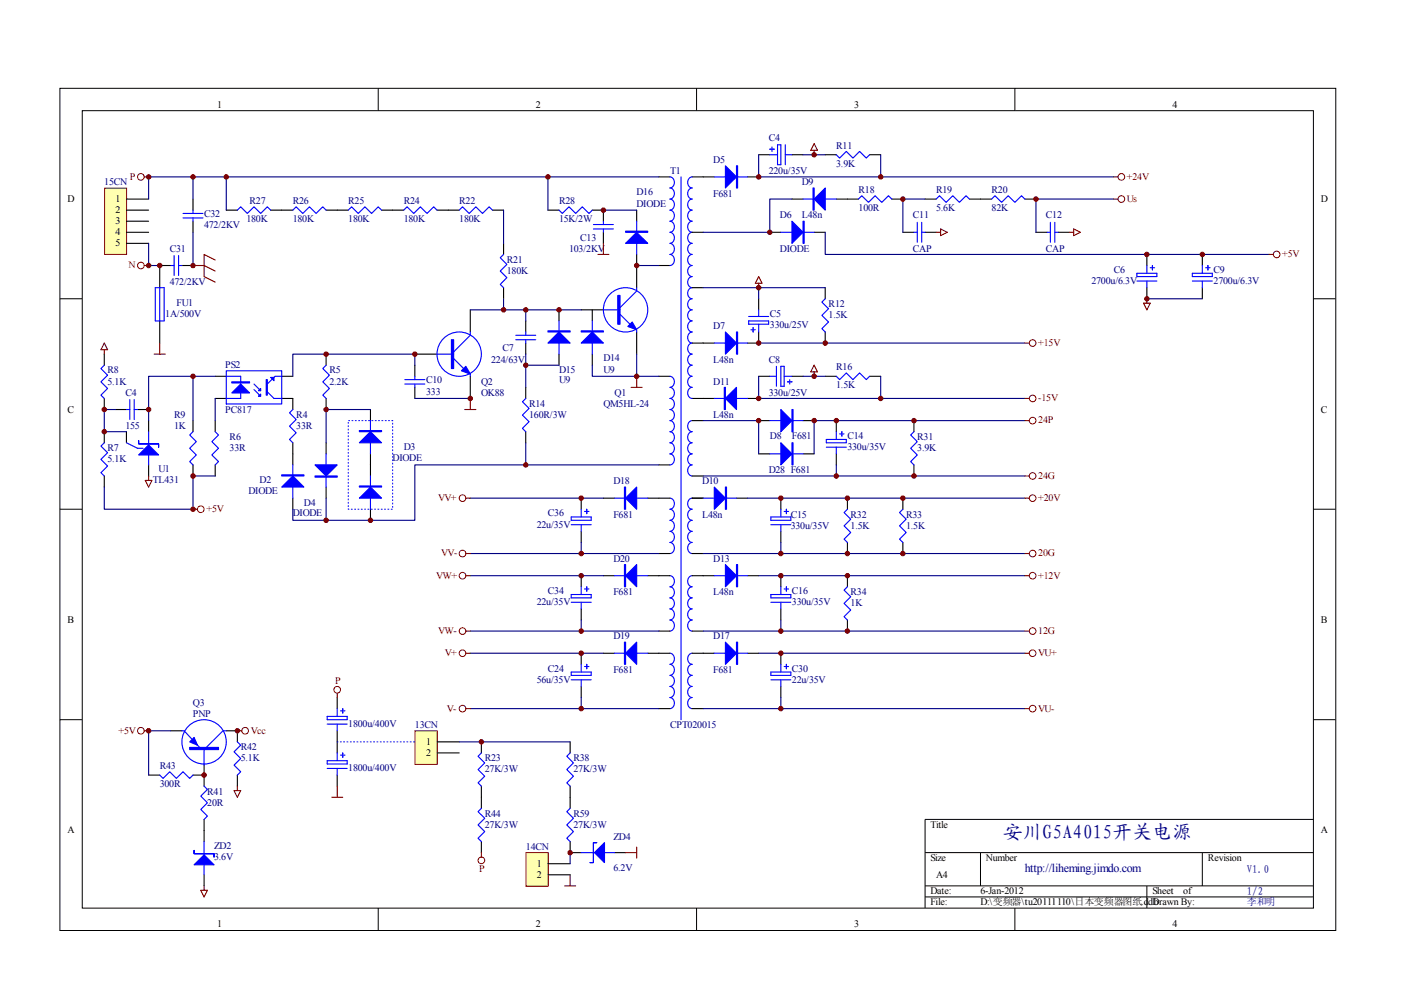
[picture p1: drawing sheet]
<svg xmlns="http://www.w3.org/2000/svg" width="297mm" height="210mm" viewBox="0 0 297 210" stroke-linecap="round" stroke-linejoin="round" font-family="sans-serif">
<g fill="none" stroke="#000" stroke-width=".21">
<path d="M12.7 18.7h270.5v178.6h-270.5zM80.2 18.7v4.7M147.7 18.7v4.7M215.2 18.7v4.7M17.4 23.5h261.1v169h-261.1zM12.7 63.3h4.7M278.4 63.3h4.7M12.7 108h4.7M278.4 108h4.7M12.7 152.6h4.7M278.4 152.6h4.7M278.4 173.7h-82.3v18.8"/>
<path d="M80.2 192.5v4.7M147.7 192.5v4.7M196.1 180.8h82.3M196.1 187.8h82.3M196.1 190.2h82.3M207.9 180.8v7M215.2 192.5v4.7M243.2 187.8v4.7M254.9 180.8v7"/>
</g>
<g fill="none" stroke="#000" stroke-width=".23">
<path d="M139.7 37.5h2.3M146.7 37.5h4.7M158.5 37.5h2.4M160.9 32.8h2.3M167.9 32.8h2.4M175 32.8h2.3M184.4 32.8h2.3M36.2 56.3h-2.3v4.7M38.6 56.3h2.3M40.9 42.2v2.4M40.9 46.9v2.4M48 44.6h2.3"/>
<path d="M57.4 44.6h4.7M69.1 44.6h4.7M80.9 44.6h4.7M92.7 44.6h4.7M104.4 44.6h2.4M106.8 51.6v2.3M116.2 44.6h2.3M125.6 44.6h2.3v2.3M127.9 49.3v2.3M135 44.6v2.3M135 53.9v7.1M139.7 56.3h2.3"/>
<path d="M146.7 49.3h2.4M163.2 49.3h2.4M167.9 42.2h2.4M172.6 49.3h2.4M177.3 42.2h4.7M189.1 42.2h2.3M191.4 49.3h2.4M196.1 49.3h2.4M196.1 42.2h2.4M205.5 42.2h4.7M217.3 42.2h2.3M219.6 49.3h2.4"/>
<path d="M224.3 49.3h2.4M243.2 53.9v2.4M254.9 53.9v2.4M22.1 75.1v2.3M33.9 68v4.7M45.6 79.8h2.4M59.7 79.8h2.4M69.1 75.1v2.3M88 75.1h4.7M88 77.4v2.4M99.7 65.7v4.7M99.7 79.8v4.7"/>
<path d="M106.8 61v2.3M111.5 68v2.4M111.5 72.7v2.4M118.5 65.7v2.3M118.5 75.1v2.3M123.2 65.7h4.7M125.6 65.7v2.3M125.6 75.1v2.3M135 70.4v4.7M139.7 79.8h2.3M146.7 61h2.4M146.7 72.7h4.7"/>
<path d="M160.9 70.4v2.3h-2.4M160.9 79.8h2.3M160.9 63.3v2.4M167.9 79.8h2.4M175 79.8h2.3M175 61v2.3M175 70.4v2.3M184.4 79.8h2.3M243.2 61v2.3M254.9 61v2.3M22.1 84.5v2.3M22.1 91.5v2.4"/>
<path d="M24.5 86.8h2.3M26.8 91.5v2.4M29.2 86.8h2.3M31.5 89.2v2.3M31.5 98.6v2.3M40.9 89.2v2.3M40.9 98.6v2.3M45.6 84.5h2.4M45.6 89.2v2.3M45.6 98.6v2.3M59.7 84.5h2.4v2.3M62.1 93.9v4.7"/>
<path d="M69.1 84.5v2.3M69.1 93.9v2.3M78.5 86.8v2.4M78.5 96.2v4.7M88 82.1v2.4M111.5 82.1v2.4M111.5 91.5v2.4M139.7 98.6h2.3M146.7 84.5h4.7M146.7 89.2h2.4M158.5 84.5h2.4M160.9 89.2h2.3"/>
<path d="M160.9 96.2h2.3M170.3 89.2h2.3M170.3 96.2h2.3M177.3 89.2v2.3M177.3 96.2v2.4M193.8 89.2v2.3M193.8 98.6v2.3M22.1 100.9v2.4M62.1 105.6v2.4M69.1 103.3v2.3M78.5 108v2.3M123.2 105.6v2.4"/>
<path d="M123.2 112.7v2.3M127.9 105.6h2.4M137.3 105.6h4.7M139.7 117.4h2.3M146.7 105.6h2.4M146.7 117.4h2.4M146.7 100.9h2.4M156.2 105.6h2.3M165.6 105.6v2.4M165.6 112.7v2.3M179.7 105.6v2.4M179.7 115v2.4"/>
<path d="M191.4 105.6v2.4M191.4 115v2.4M123.2 122.1v2.3M123.2 129.1v2.4M123.2 138.5v2.4M127.9 122.1h2.4M127.9 138.5h2.4M137.3 122.1h4.7M137.3 138.5h4.7M139.7 133.8h2.3M146.7 122.1h4.7M146.7 133.8h2.4"/>
<path d="M146.7 138.5h4.7M158.5 122.1h2.4M158.5 138.5h2.4M165.6 122.1v2.3M165.6 129.1v2.4M165.6 138.5v2.4M179.7 122.1v2.3M179.7 131.5v2.3M36.2 154.9h2.4M48 154.9h2.3v2.4M123.2 145.5v2.4M139.7 150.2h2.3"/>
<path d="M146.7 150.2h2.4M165.6 145.5v2.4M31.5 164.3h2.4M40.9 164.3h2.4M43.3 162v4.7M43.3 173.7v4.7M50.3 164.3v2.4M43.3 185.5v2.3"/>
</g>
<g fill="none" stroke="#00f" stroke-width=".23">
<path d="M142 37.5a1.2 1.2 0 0 1 1 1.2 1.2 1.2 0 0 1-1 1.2 1.2 1.2 0 0 1 1 1.1 1.2 1.2 0 0 1-1 1.2 1.2 1.2 0 0 1 1 1.2 1.2 1.2 0 0 1-1 1.2 1.2 1.2 0 0 1 1 1.1 1.2 1.2 0 0 1-1 1.2 1.2 1.2 0 0 1 1 1.2 1.2 1.2 0 0 1-1 1.2 1.2 1.2 0 0 1 1 1.1 1.2 1.2 0 0 1-1 1.2 1.2 1.2 0 0 1 1 1.2 1.2 1.2 0 0 1-1 1.1 1.2 1.2 0 0 1 1 1.2 1.2 1.2 0 0 1-1 1.2M144.4 37.5v115.1M146.7 37.5a1.2 1.2 0 0 0-.9 1.2 1.2 1.2 0 0 0 .9 1.2 1.2 1.2 0 0 0-.9 1.1 1.2 1.2 0 0 0 .9 1.2 1.2 1.2 0 0 0-.9 1.2 1.2 1.2 0 0 0 .9 1.2 1.2 1.2 0 0 0-.9 1.1 1.2 1.2 0 0 0 .9 1.2 1.21 1.21 0 0 0-.9 1.2 1.21 1.21 0 0 0 .9 1.2 1.2 1.2 0 0 0-.9 1.1 1.2 1.2 0 0 0 .9 1.2 1.2 1.2 0 0 0-.9 1.2 1.2 1.2 0 0 0 .9 1.1 1.2 1.2 0 0 0-.9 1.2 1.2 1.2 0 0 0 .9 1.2 1.2 1.2 0 0 0-.9 1.2 1.2 1.2 0 0 0 .9 1.1 1.2 1.2 0 0 0-.9 1.2 1.2 1.2 0 0 0 .9 1.2 1.2 1.2 0 0 0-.9 1.2 1.2 1.2 0 0 0 .9 1.1 1.2 1.2 0 0 0-.9 1.2 1.2 1.2 0 0 0 .9 1.2M151.4 37.5h7.1M163.2 31.6h.9M163.2 32.8h1.7M163.7 31.2v.9M164.9 30.7h.7v4.2h-.7zM166.5 32.8h1.4M166.5 30.7v4.2M177.3 32.8l.7 .7 1.4-1.4 1.4 1.4 1.5-1.4 1.4 1.4 .7-.7M36.2 56.3h.7"/>
<path d="M36.9 54.2v4.2M37.9 56.3h.7M37.9 54.2v4.2M38.8 46.2h4.2M38.8 45.3h4.2M40.9 44.6v.7M40.9 46.2v.7M50.3 44.6l.7-.7 1.4 1.4 1.5-1.4 1.4 1.4 1.4-1.4 .7 .7M62.1 44.6l.7-.7 1.4 1.4 1.4-1.4 1.4 1.4 1.4-1.4 .7 .7M73.8 44.6l.7-.7 1.5 1.4 1.4-1.4 1.4 1.4 1.4-1.4 .7 .7M85.6 44.6l.7-.7 1.4 1.4 1.4-1.4 1.4 1.4 1.4-1.4 .8 .7M97.4 44.6l.7-.7 1.4 1.4 1.4-1.4 1.4 1.4 1.4-1.4 .7 .7"/>
<path d="M106.8 53.9l-.7 .8 1.4 1.4-1.4 1.4 1.4 1.4-1.4 1.4 .7 .7M118.5 44.6l.7 .7 1.4-1.4 1.5 1.4 1.4-1.4 1.4 1.4 .7-.7M125.8 48.5h4.2M125.8 47.6h4.2M127.9 46.9v.7M127.9 48.5v.8M135 46.9v7M165.6 49.3h7M170.3 42.2h7M182 42.2l.7-.7 1.4 1.4 1.4-1.4 1.5 1.4 1.4-1.4 .7 .7M193.8 49.3h.7M194.5 47.1v4.3"/>
<path d="M195.4 49.3h.7M195.4 47.1v4.3M198.5 42.2l.7-.7 1.4 1.4 1.4-1.4 1.4 1.4 1.4-1.4 .7 .7M210.2 42.2l.7-.7 1.5 1.4 1.4-1.4 1.4 1.4 1.4-1.4 .7 .7M222 49.3h.7M222.7 47.1v4.3M223.6 49.3h.7M223.6 47.1v4.3M241 57.9h4.3v.7h-4.3zM241 59.6h4.3M243.2 56.3v1.6M243.2 59.6v1.4"/>
<path d="M243.9 56.8h.9M244.3 56.3v.9M252.8 59.6h4.2M252.8 57.9h4.2v.7h-4.2zM254.9 56.3v1.6M254.9 59.6v1.4M255.6 56.8h1M256.1 56.3v.9M22.1 77.4l-.7 .7 1.4 1.4-1.4 1.5 1.4 1.4-1.4 1.4 .7 .7M32.9 61h1.9v7h-1.9zM33.9 61v7M48 78.6h11.7v7.1h-11.7z"/>
<path d="M48 79.8h3v4.7h-3M59.7 79.8h-1.4l-1.6 1.6M69.1 77.4l-.7 .7 1.4 1.4-1.4 1.5 1.4 1.4-1.4 1.4 .7 .7M88 79.8v.7M92.7 75.1h3.5M96.2 76l2.1 2.1M99.7 70.4v.7l-3.5 3.5M99.7 79.3v.5M109.4 72h4.2M109.4 71.1h4.2M111.5 70.4v.7M111.5 72v.7"/>
<path d="M118.5 68v7.1M125.6 68v7.1M127.9 65.7h3.6M131.5 66.6l2.1 2.1M135 61v.7l-3.5 3.5M135 69.9v.5M142 79.8a1.2 1.2 0 0 1 1 1.2 1.2 1.2 0 0 1-1 1.1 1.2 1.2 0 0 1 1 1.2 1.2 1.2 0 0 1-1 1.2 1.2 1.2 0 0 1 1 1.2 1.2 1.2 0 0 1-1 1.1 1.2 1.2 0 0 1 1 1.2 1.2 1.2 0 0 1-1 1.2 1.2 1.2 0 0 1 1 1.2 1.2 1.2 0 0 1-1 1.1 1.2 1.2 0 0 1 1 1.2 1.2 1.2 0 0 1-1 1.2 1.2 1.2 0 0 1 1 1.2 1.2 1.2 0 0 1-1 1.1M146.7 65.7a1.2 1.2 0 0 0-.9 1.2 1.2 1.2 0 0 0 .9 1.1 1.2 1.2 0 0 0-.9 1.2 1.2 1.2 0 0 0 .9 1.2 1.2 1.2 0 0 0-.9 1.2 1.2 1.2 0 0 0 .9 1.1 1.2 1.2 0 0 0-.9 1.2 1.2 1.2 0 0 0 .9 1.2 1.2 1.2 0 0 0-.9 1.2 1.2 1.2 0 0 0 .9 1.1 1.21 1.21 0 0 0-.9 1.2 1.21 1.21 0 0 0 .9 1.2 1.2 1.2 0 0 0-.9 1.2 1.2 1.2 0 0 0 .9 1.1 1.2 1.2 0 0 0-.9 1.2 1.2 1.2 0 0 0 .9 1.2M151.4 72.7h7.1M158.7 68h4.3v.7h-4.3zM158.7 67.1h4.3M159.2 69.9h.9"/>
<path d="M159.7 69.5v.9M160.9 65.7v1.4M160.9 68.7v1.7M163.2 79.8h1.4M164.6 77.7v4.2M165.6 77.7h.7v4.2h-.7zM166.3 79.8h1.6M175 63.3l-.7 .7 1.4 1.5-1.4 1.4 1.4 1.4-1.4 1.4 .7 .7M177.3 79.8l.7 .7 1.4-1.4 1.4 1.4 1.5-1.4 1.4 1.4 .7-.7M22.1 93.9l-.7 .7 1.4 1.4-1.4 1.4 1.4 1.4-1.4 1.4 .7 .7M26.8 93.9l2.4 1.2h1.1M26.8 86.8h.7"/>
<path d="M27.5 84.7v4.2M28.5 86.8h.7M28.5 84.7v4.2M31.5 91.5v7.1M40.9 91.5l-.7 .7 1.4 1.4-1.4 1.5 1.4 1.4-1.4 1.4 .7 .7M45.6 91.5l.7 .7-1.4 1.4 1.4 1.5-1.4 1.4 1.4 1.4-.7 .7M53.9 81.4l1.4 1.4M53.9 82.6l1.4 1.4M56.7 83.1l1.4 1.4h1.6M62.1 86.8l-.7 .7 1.4 1.4-1.4 1.5 1.4 1.4-1.4 1.4 .7 .7M62.1 98.6v7M69.1 96.2v7.1"/>
<path d="M78.5 89.2v7M85.8 81.4h4.3M85.8 80.5h4.3M88 81.4v.7M111.5 84.5l-.7 .7 1.4 1.4-1.4 1.4 1.4 1.4-1.4 1.4 .7 .7M142 96.2a1.2 1.2 0 0 1 1 1.2 1.2 1.2 0 0 1-1 1.2M146.7 89.2a1.2 1.2 0 0 0-.9 1.2 1.2 1.2 0 0 0 .9 1.1 1.2 1.2 0 0 0-.9 1.2 1.2 1.2 0 0 0 .9 1.2 1.2 1.2 0 0 0-.9 1.2 1.2 1.2 0 0 0 .9 1.1M146.7 96.2a1.2 1.2 0 0 0-.9 1.2 1.2 1.2 0 0 0 .9 1.2 1.2 1.2 0 0 0-.9 1.1 1.2 1.2 0 0 0 .9 1.2M151.4 84.5h7.1M163.2 89.2h7.1M163.2 96.2h7.1M167 81h.9"/>
<path d="M167.4 80.5v.9M175.2 93.2h4.2v.7h-4.2zM175.2 94.8h4.2M177.3 91.5v1.7M177.3 94.8v1.4M178 92h1M178.5 91.5v1M193.8 91.5l-.7 .7 1.4 1.4-1.4 1.5 1.4 1.4-1.4 1.4 .7 .7M78.5 100.9v7.1M121.1 111.3h4.2M121.1 109.6h4.2v.7h-4.2zM123.2 108v1.6"/>
<path d="M123.2 111.3v1.4M123.9 108.4h1M124.4 108v.9M130.3 105.6h7M142 105.6a1.2 1.2 0 0 1 1 1.2 1.2 1.2 0 0 1-1 1.2 1.21 1.21 0 0 1 1 1.1 1.21 1.21 0 0 1-1 1.2 1.2 1.2 0 0 1 1 1.2 1.2 1.2 0 0 1-1 1.2 1.2 1.2 0 0 1 1 1.1 1.2 1.2 0 0 1-1 1.2 1.2 1.2 0 0 1 1 1.2 1.2 1.2 0 0 1-1 1.2M146.7 105.6a1.2 1.2 0 0 0-.9 1.2 1.2 1.2 0 0 0 .9 1.2 1.21 1.21 0 0 0-.9 1.1 1.21 1.21 0 0 0 .9 1.2 1.2 1.2 0 0 0-.9 1.2 1.2 1.2 0 0 0 .9 1.2 1.2 1.2 0 0 0-.9 1.1 1.2 1.2 0 0 0 .9 1.2 1.2 1.2 0 0 0-.9 1.2 1.2 1.2 0 0 0 .9 1.2M149.1 105.6h7.1M163.4 109.6h4.3v.7h-4.3zM163.4 111.3h4.3M165.6 108v1.6M165.6 111.3v1.4M166.3 108.4h.9"/>
<path d="M166.7 108v.9M179.7 108l-.7 .7 1.4 1.4-1.4 1.4 1.4 1.4-1.4 1.4 .7 .7M191.4 108l-.7 .7 1.4 1.4-1.4 1.4 1.4 1.4-1.4 1.4 .7 .7M121.1 127.7h4.2M121.1 126.1h4.2v.7h-4.2zM123.2 124.4v1.7M123.2 127.7v1.4M123.9 124.9h1M124.4 124.4v.9M130.3 122.1h7M130.3 138.5h7M142 138.5a1.21 1.21 0 0 1 1 1.2 1.21 1.21 0 0 1-1 1.2 1.2 1.2 0 0 1 1 1.1 1.2 1.2 0 0 1-1 1.2 1.2 1.2 0 0 1 1 1.2 1.2 1.2 0 0 1-1 1.1 1.2 1.2 0 0 1 1 1.2 1.2 1.2 0 0 1-1 1.2 1.2 1.2 0 0 1 1 1.2 1.2 1.2 0 0 1-1 1.1"/>
<path d="M142 126.8a1.2 1.2 0 0 1 1 1.1 1.2 1.2 0 0 1-1 1.2 1.2 1.2 0 0 1 1 1.2 1.2 1.2 0 0 1-1 1.2 1.2 1.2 0 0 1 1 1.1 1.2 1.2 0 0 1-1 1.2M142 122.1a1.2 1.2 0 0 1 1 1.1 1.2 1.2 0 0 1-1 1.2 1.2 1.2 0 0 1 1 1.2 1.2 1.2 0 0 1-1 1.2M146.7 122.1a1.2 1.2 0 0 0-.9 1.1 1.2 1.2 0 0 0 .9 1.2 1.2 1.2 0 0 0-.9 1.2 1.2 1.2 0 0 0 .9 1.2M146.7 126.8a1.2 1.2 0 0 0-.9 1.1 1.2 1.2 0 0 0 .9 1.2 1.2 1.2 0 0 0-.9 1.2 1.2 1.2 0 0 0 .9 1.2 1.2 1.2 0 0 0-.9 1.1 1.2 1.2 0 0 0 .9 1.2M146.7 138.5a1.21 1.21 0 0 0-.9 1.2 1.21 1.21 0 0 0 .9 1.2 1.2 1.2 0 0 0-.9 1.1 1.2 1.2 0 0 0 .9 1.2 1.2 1.2 0 0 0-.9 1.2 1.2 1.2 0 0 0 .9 1.1 1.2 1.2 0 0 0-.9 1.2 1.2 1.2 0 0 0 .9 1.2 1.2 1.2 0 0 0-.9 1.2 1.2 1.2 0 0 0 .9 1.1M151.4 122.1h7.1M151.4 138.5h7.1M163.4 126.1h4.3v.7h-4.3zM163.4 127.7h4.3M165.6 124.4v1.7M165.6 127.7v1.4M166.3 124.9h.9"/>
<path d="M166.7 124.4v.9M179.7 124.4l-.7 .7 1.4 1.4-1.4 1.4 1.4 1.4-1.4 1.5 .7 .7M38.6 154.9h.4l3.3 3.6M43.3 158.9v3.3M48 154.9h-.7l-3.6 3.6M50.3 157.3l.7 .7-1.4 1.4 1.4 1.4-1.4 1.4 1.4 1.4-.7 .7M121.1 144.1h4.2M121.1 142.5h4.2v.7h-4.2zM123.2 140.9v1.6M123.2 144.1v1.4M123.9 141.3h1M124.4 140.9v.9"/>
<path d="M163.4 142.5h4.3v.7h-4.3zM163.4 144.1h4.3M165.6 140.9v1.6M165.6 144.1v1.4M166.3 141.3h.9M166.7 140.9v.9M33.9 164.3l.7 .7 1.4-1.4 1.4 1.4 1.4-1.4 1.4 1.4 .7-.7M43.3 166.7l.7 .7-1.4 1.4 1.4 1.4-1.4 1.4 1.4 1.4-.7 .7M43.3 178.4v7.1"/>
<circle cx="97.4" cy="75.1" r="4.7"/>
<circle cx="132.6" cy="65.7" r="4.7"/>
<circle cx="43.3" cy="157.3" r="4.7"/>
</g>
<g fill="#00f" stroke="#00f" stroke-width=".23">
<path d="M133.1 69.2l.9-.9 1 1.6z"/>
<path d="M97.8 78.6l1-.9 .9 1.6z"/>
<path d="M132.6 51.6l2.4-2.3 2.3 2.3z"/>
<path d="M123.2 72.7l2.4-2.3 2.3 2.3z"/>
<path d="M116.2 72.7l2.3-2.3 2.4 2.3z"/>
<path d="M49.1 83.3l1.9-1.9 1.9 1.9z"/>
<path d="M54.8 84l.5-.5v.5z"/>
<path d="M55.3 82.4v.4h-.5z"/>
<path d="M57.4 80h.7v.7z"/>
<path d="M59.7 103.3l2.4-2.4 2.3 2.4z"/>
<path d="M76.2 93.9l2.3-2.4 2.4 2.4z"/>
<path d="M76.2 105.6l2.3-2.3 2.4 2.3z"/>
<path d="M66.8 98.6h4.7l-2.4 2.3z"/>
<path d="M29.4 96.5l2.1-2.2 2.1 2.2z"/>
<path d="M153.8 35.2l2.4 2.3-2.4 2.4z"/>
<path d="M167.9 46.9l2.4 2.4-2.4 2.3z"/>
<path d="M172.6 42.2l2.4-2.3v4.7z"/>
<path d="M153.8 84.5l2.4-2.4v4.7z"/>
<path d="M153.8 70.4l2.4 2.3-2.4 2.4z"/>
<path d="M151.4 103.3l2.4 2.3-2.4 2.4z"/>
<path d="M153.8 119.7l2.4 2.4-2.4 2.3z"/>
<path d="M165.6 86.8l2.3 2.4-2.3 2.3z"/>
<path d="M165.6 93.9l2.3 2.3-2.3 2.4z"/>
<path d="M153.8 136.2l2.4 2.3-2.4 2.4z"/>
<path d="M132.6 138.5l2.4-2.3v4.7z"/>
<path d="M132.6 122.1l2.4-2.4v4.7z"/>
<path d="M132.6 105.6l2.4-2.3v4.7z"/>
<path d="M41.2 156.4l.7 1.6-1.7-.7z"/>
<path d="M41.2 183.4l2.1-2.2 2.1 2.2z"/>
<path d="M131 62.6h.5v6.1h-.5z" fill-rule="evenodd"/>
<path d="M95.7 72h.5v6.1h-.5z" fill-rule="evenodd"/>
<path d="M132.6 49h4.7v.3h-4.7z" fill-rule="evenodd"/>
<path d="M123.2 70.2h4.7v.2h-4.7z" fill-rule="evenodd"/>
<path d="M116.2 70.2h4.7v.2h-4.7z" fill-rule="evenodd"/>
<path d="M49.1 81h3.8v.2h-3.8z" fill-rule="evenodd"/>
<path d="M56.4 80.5h.3v3.3h-.3z" fill-rule="evenodd"/>
<path d="M59.7 100.7h4.7v.2h-4.7z" fill-rule="evenodd"/>
<path d="M76.2 91.3h4.7v.2h-4.7z" fill-rule="evenodd"/>
<path d="M76.2 103h4.7v.3h-4.7z" fill-rule="evenodd"/>
<path d="M66.8 100.9h4.7v.3h-4.7z" fill-rule="evenodd"/>
<path d="M29.4 93.4v.7h4.2v.7v-.7h-4.2z" fill-rule="evenodd"/>
<path d="M156.2 35.2h.2v4.7h-.2z" fill-rule="evenodd"/>
<path d="M170.3 46.9h.2v4.7h-.2z" fill-rule="evenodd"/>
<path d="M172.4 39.9h.2v4.7h-.2z" fill-rule="evenodd"/>
<path d="M153.6 82.1h.2v4.7h-.2z" fill-rule="evenodd"/>
<path d="M156.2 70.4h.2v4.7h-.2z" fill-rule="evenodd"/>
<path d="M153.8 103.3h.2v4.7h-.2z" fill-rule="evenodd"/>
<path d="M156.2 119.7h.2v4.7h-.2z" fill-rule="evenodd"/>
<path d="M167.9 86.8h.2v4.7h-.2z" fill-rule="evenodd"/>
<path d="M167.9 93.9h.2v4.7h-.2z" fill-rule="evenodd"/>
<path d="M156.2 136.2h.2v4.7h-.2z" fill-rule="evenodd"/>
<path d="M132.4 136.2h.2v4.7h-.2z" fill-rule="evenodd"/>
<path d="M132.4 119.7h.2v4.7h-.2z" fill-rule="evenodd"/>
<path d="M132.4 103.3h.2v4.7h-.2z" fill-rule="evenodd"/>
<path d="M40.2 158.5h6.1v.4h-6.1z" fill-rule="evenodd"/>
<path d="M41.2 180.3v.7h4.2v.7v-.7h-4.2z" fill-rule="evenodd"/>
</g>
<g fill="none" stroke="#000080" stroke-width=".23">
<path d="M31.5 37.5h108.2M40.9 37.5v4.7M48 37.5v7.1M116.2 37.5v7.1M160.9 32.8v4.7h75.2M170.3 32.8h4.7M186.7 32.8v4.7M31.5 56.3h2.4M40.9 49.3v7M106.8 44.6v7M127.9 44.6h7.1M135 56.3h4.7"/>
<path d="M167.9 42.2h-4.7v7.1h-14.1M175 49.3v4.6h94M196.1 42.2h-4.7v7.1M236.1 42.2h-16.5v7.1M40.9 79.8v9.4M45.6 79.8h-14.1v9.4M88 77.4v-2.3h-25.9v4.7M99.7 65.7h7.1M106.8 63.3v2.4h16.4M111.5 65.7v2.3M111.5 75.1v7M111.5 77.4h7"/>
<path d="M125.6 77.4v2.4h9.4M135 75.1v4.7h4.7M149.1 61h25.9M160.9 79.8v4.7h56.4M160.9 61v2.3M160.9 72.7h56.4M170.3 79.8h4.7M186.7 79.8v4.7M243.2 63.3h11.7M24.5 86.8h-2.4v4.7h4.7M45.6 84.5v4.7M78.5 86.8h-9.4v7.1"/>
<path d="M88 84.5h11.7M111.5 93.9v4.7h28.2M111.5 98.6h-23.5v11.7h-25.9v-2.3M149.1 89.2h11.8v7M177.3 98.6v2.3h-28.2M217.3 89.2h-44.7v7M45.6 100.9h-4.7v7.1h-18.8v-4.7M69.1 105.6v4.7M99.7 105.6h28.2M99.7 117.4h23.5M123.2 115v2.4h16.5M158.5 105.6h58.8"/>
<path d="M165.6 115v2.4h-16.5M165.6 117.4h51.7M177.3 100.9h40M99.7 122.1h28.2M99.7 133.8h23.5M99.7 138.5h28.2M123.2 131.5v2.3h16.5M160.9 122.1h56.4M160.9 138.5h56.4M165.6 131.5v2.3h-16.5M165.6 133.8h51.7M36.2 154.9h-4.7v9.4"/>
<path d="M99.7 150.2h23.5M123.2 147.9v2.3h16.5M165.6 147.9v2.3h-16.5M165.6 150.2h51.7"/>
</g>
<g fill="none" stroke="#800000" stroke-width=".23">
<path d="M30.6 37.5h.9M172.6 30.5l.7 1.4h-1.4zM172.6 31.9v.9M236.1 37.5h.9M30.6 56.3h.9M40.9 56.3h2.4l2.3 1.2M45.6 55.1l-2.3-1.2v4.7l2.3 1.2M126.8 53.9h2.3M127.9 51.6v2.3M160.9 58.6l.7 1.5h-1.5zM198.5 49.3h.9M199.4 48.5l1.4 .8-1.4 .7z"/>
<path d="M226.7 49.3h.9M227.6 48.5l1.4 .8-1.4 .7zM236.1 42.2h.9M269 53.9h1M22.1 72.7l.7 1.4h-1.4zM22.1 74.1v1M32.7 75.1h2.3M33.9 72.7v2.4M135 79.8v2.3M160.9 60.1v.9M172.6 78.8v1M172.6 77.4l.7 1.4h-1.4z"/>
<path d="M217.3 72.7h.9M242.5 64.3h1.4l-.7 1.4zM243.2 63.3v1M98.5 86.8h2.4M99.7 84.5v2.3M133.8 82.1h2.4M217.3 84.5h.9M217.3 89.2h.9M30.8 101.9h1.4l-.7 1.4zM31.5 100.9v1M40.9 108h1M98.8 105.6h.9"/>
<path d="M98.8 117.4h.9M217.3 100.9h.9M217.3 105.6h.9M217.3 117.4h.9M98.8 122.1h.9M98.8 133.8h.9M98.8 138.5h.9M217.3 122.1h.9M217.3 133.8h.9M217.3 138.5h.9M30.6 154.9h.9M50.3 154.9h1"/>
<path d="M98.8 150.2h.9M217.3 150.2h.9M49.6 167.6h1.4l-.7 1.4zM50.3 166.7v.9M42.6 188.8h1.4l-.7 1.4zM43.3 187.8v1"/>
</g>
<g fill="none" stroke="#800000" stroke-width=".21">
<circle cx="29.9" cy="37.5" r=".7"/>
<circle cx="237.8" cy="37.5" r=".71"/>
<circle cx="29.9" cy="56.3" r=".7"/>
<circle cx="237.8" cy="42.2" r=".71"/>
<circle cx="270.7" cy="53.9" r=".7"/>
<circle cx="218.9" cy="72.7" r=".7"/>
<circle cx="218.9" cy="84.5" r=".7"/>
<circle cx="218.9" cy="89.2" r=".7"/>
<circle cx="42.6" cy="108" r=".7"/>
<circle cx="98.1" cy="105.6" r=".71"/>
<circle cx="98.1" cy="117.4" r=".71"/>
<circle cx="218.9" cy="100.9" r=".7"/>
<circle cx="218.9" cy="105.6" r=".7"/>
<circle cx="218.9" cy="117.4" r=".7"/>
<circle cx="98.1" cy="133.8" r=".71"/>
<circle cx="98.1" cy="138.5" r=".71"/>
<circle cx="98.1" cy="122.1" r=".71"/>
<circle cx="218.9" cy="133.8" r=".7"/>
<circle cx="218.9" cy="138.5" r=".7"/>
<circle cx="218.9" cy="122.1" r=".7"/>
<circle cx="29.9" cy="154.9" r=".7"/>
<circle cx="52" cy="154.9" r=".71"/>
<circle cx="98.1" cy="150.2" r=".71"/>
<circle cx="218.9" cy="150.2" r=".7"/>
</g>
<path d="M73.8 89.2h9.4v18.8h-9.4v-18.8" fill="none" stroke="#00f" stroke-width=".21" stroke-dasharray=".4 .4 .4 .4 .4 .4 .4 .4" stroke-linecap="butt"/>
<g fill="#800000" stroke="#800000" stroke-width=".21">
<circle cx="135" cy="56.3" r=".47"/>
<circle cx="88" cy="75.1" r=".47"/>
<circle cx="99.7" cy="84.5" r=".47"/>
<circle cx="33.9" cy="56.3" r=".47"/>
<circle cx="106.8" cy="65.7" r=".47"/>
<circle cx="135" cy="79.8" r=".47"/>
<circle cx="127.9" cy="44.6" r=".47"/>
<circle cx="116.2" cy="37.5" r=".47"/>
<circle cx="40.9" cy="37.5" r=".47"/>
<circle cx="40.9" cy="56.3" r=".47"/>
<circle cx="48" cy="37.5" r=".47"/>
<circle cx="118.5" cy="65.7" r=".47"/>
<circle cx="111.5" cy="77.4" r=".47"/>
<circle cx="111.5" cy="65.7" r=".47"/>
<circle cx="111.5" cy="98.6" r=".47"/>
<circle cx="69.1" cy="86.8" r=".47"/>
<circle cx="69.1" cy="75.1" r=".47"/>
<circle cx="78.5" cy="110.3" r=".47"/>
<circle cx="69.1" cy="110.3" r=".47"/>
<circle cx="22.1" cy="86.8" r=".47"/>
<circle cx="22.1" cy="91.5" r=".47"/>
<circle cx="40.9" cy="100.9" r=".47"/>
<circle cx="31.5" cy="86.8" r=".47"/>
<circle cx="40.9" cy="79.8" r=".47"/>
<circle cx="40.9" cy="108" r=".47"/>
<circle cx="160.9" cy="37.5" r=".47"/>
<circle cx="163.2" cy="49.3" r=".47"/>
<circle cx="160.9" cy="84.5" r=".47"/>
<circle cx="160.9" cy="72.7" r=".47"/>
<circle cx="191.4" cy="42.2" r=".47"/>
<circle cx="219.6" cy="42.2" r=".47"/>
<circle cx="186.7" cy="37.5" r=".47"/>
<circle cx="243.2" cy="53.9" r=".47"/>
<circle cx="175" cy="72.7" r=".47"/>
<circle cx="186.7" cy="84.5" r=".47"/>
<circle cx="160.9" cy="89.2" r=".47"/>
<circle cx="172.6" cy="89.2" r=".47"/>
<circle cx="177.3" cy="89.2" r=".47"/>
<circle cx="193.8" cy="100.9" r=".47"/>
<circle cx="193.8" cy="89.2" r=".47"/>
<circle cx="177.3" cy="100.9" r=".47"/>
<circle cx="179.7" cy="117.4" r=".47"/>
<circle cx="179.7" cy="105.6" r=".47"/>
<circle cx="191.4" cy="117.4" r=".47"/>
<circle cx="191.4" cy="105.6" r=".47"/>
<circle cx="179.7" cy="133.8" r=".47"/>
<circle cx="179.7" cy="122.1" r=".47"/>
<circle cx="165.6" cy="105.6" r=".47"/>
<circle cx="165.6" cy="117.4" r=".47"/>
<circle cx="165.6" cy="122.1" r=".47"/>
<circle cx="165.6" cy="133.8" r=".47"/>
<circle cx="165.6" cy="138.5" r=".47"/>
<circle cx="123.2" cy="133.8" r=".47"/>
<circle cx="123.2" cy="138.5" r=".47"/>
<circle cx="123.2" cy="117.4" r=".47"/>
<circle cx="123.2" cy="122.1" r=".47"/>
<circle cx="123.2" cy="105.6" r=".47"/>
<circle cx="165.6" cy="150.2" r=".47"/>
<circle cx="123.2" cy="150.2" r=".47"/>
<circle cx="254.9" cy="53.9" r=".47"/>
<circle cx="160.9" cy="61" r=".47"/>
<circle cx="172.6" cy="79.8" r=".47"/>
<circle cx="172.6" cy="32.8" r=".47"/>
<circle cx="243.2" cy="63.3" r=".47"/>
</g>
<path d="M22.3 40h4.5v13.9h-4.5z" fill="#ffffb0"/>
<path d="M22.2 39.9h4.6v14h-4.6z" fill="none" stroke="#800000" stroke-width=".21"/>
<path d="M26.8 42.2h4.7M26.8 44.6h4.7M26.8 46.9h4.7M26.8 49.3h4.7M26.8 51.6h4.7M102.1 157.3v2.3M120.9 157.3v2.3M102.1 166.7v4.7M102.1 178.4v2.4M120.9 166.7v4.7M120.9 178.4v2.4h2.3M130.3 180.8h2.3" fill="none" stroke="#000" stroke-width=".23"/>
<path d="M31.5 37.5v4.7M31.5 51.6v4.7" fill="none" stroke="#000080" stroke-width=".23"/>
<g fill="#800000" stroke="#800000" stroke-width=".21">
<circle cx="31.5" cy="37.5" r=".47"/>
<circle cx="31.5" cy="56.3" r=".47"/>
</g>
<path d="M102.1 159.6l-.7 .7 1.4 1.5-1.4 1.4 1.4 1.4-1.4 1.4 .7 .7M120.9 159.6l-.7 .7 1.4 1.5-1.4 1.4 1.4 1.4-1.4 1.4 .7 .7M102.1 171.4l-.7 .7 1.4 1.4-1.4 1.4 1.4 1.4-1.4 1.4 .7 .7M120.9 171.4l-.7 .7 1.4 1.4-1.4 1.4 1.4 1.4-1.4 1.4 .7 .7M123.2 180.8h7.1" fill="none" stroke="#00f" stroke-width=".23"/>
<g fill="#00f" stroke="#00f" stroke-width=".23">
<path d="M126 180.8l2.2-2.1v4.2z"/>
<path d="M125.8 178.7h.7h-.7v4.2h-.7h.7z" fill-rule="evenodd"/>
</g>
<path d="M111.6 180.9h4.6v7h-4.6z" fill="#ffffb0"/>
<g fill="none" stroke="#800000" stroke-width=".21">
<path d="M111.5 180.8h4.7v7.1h-4.7z"/>
<circle cx="102.1" cy="182.4" r=".71"/>
</g>
<path d="M116.2 183.1h4.7M116.2 185.5h4.7" fill="none" stroke="#000" stroke-width=".23"/>
<path d="M135 179.6v2.4M102.1 180.8v.9M119.7 187.8h2.4M120.9 185.5v2.3M132.6 180.8h2.4" fill="none" stroke="#800000" stroke-width=".23"/>
<path d="M102.1 157.3h18.8M120.9 180.8v2.3" fill="none" stroke="#000080" stroke-width=".23"/>
<circle cx="120.9" cy="180.8" r=".47" fill="#800000" stroke="#800000" stroke-width=".21"/>
<path d="M88.1 155h4.6v7.1h-4.6z" fill="#ffffb0"/>
<g fill="none" stroke="#800000" stroke-width=".21">
<path d="M88 155h4.7v7.1h-4.7z"/>
<circle cx="71.5" cy="146.3" r=".71"/>
</g>
<path d="M71.5 147.9v2.3M71.5 154.9v4.7M92.7 157.3h4.7M92.7 159.6h4.7M71.5 164.3v2.4" fill="none" stroke="#000" stroke-width=".23"/>
<path d="M97.4 157.3h4.7" fill="none" stroke="#000080" stroke-width=".23"/>
<g fill="#800000" stroke="#800000" stroke-width=".21">
<circle cx="102.1" cy="157.3" r=".47"/>
<circle cx="50.3" cy="154.9" r=".47"/>
<circle cx="43.3" cy="164.3" r=".47"/>
<circle cx="31.5" cy="154.9" r=".47"/>
</g>
<path d="M69.4 151.9h4.2v.7h-4.2zM69.4 153.5h4.2M71.5 150.2v1.7M71.5 153.5v1.4M71.5 159.6v1.7M72.2 150.7h.9M72.7 150.2v1M72.7 159.6v1M69.4 161.3h4.2v.7h-4.2zM69.4 162.9h4.2M71.5 162.9v1.4M72.2 160.1h.9" fill="none" stroke="#00f" stroke-width=".23"/>
<path d="M88 157.3h-16.5" fill="none" stroke="#00f" stroke-width=".21" stroke-dasharray=".4 .4 .4 .4 .4 .4 .4 .4" stroke-linecap="butt"/>
<path d="M71.5 147v.9M70.3 169h2.4M71.5 166.7v2.3" fill="none" stroke="#800000" stroke-width=".23"/>
<text font-size="4.2" fill="#000080" x="212.6" y="177.8">安川G5A4015开关电源</text>
<text font-size="2.5" fill="#000080" x="217.3" y="184.8">http://liheming.jimdo.com</text>
<g font-size="2.3" fill="#000080">
<text x="264.3" y="185.2">V1.0</text>
<text x="264.3" y="189.8">1/2</text>
</g>
<g font-size="2.1">
<text x="46.1" y="22.9">1</text>
<text x="113.6" y="22.9">2</text>
<text x="181.1" y="22.9">3</text>
<text x="248.6" y="22.9">4</text>
<text x="14.3" y="42.8">D</text>
<text x="24.5" y="42.8">1</text>
<text x="24.5" y="45.1">2</text>
<text x="24.5" y="47.5">3</text>
<text x="280.1" y="42.8">D</text>
<text x="24.5" y="49.9">4</text>
<text x="24.5" y="52.2">5</text>
<text x="14.3" y="87.5">C</text>
<text x="280.1" y="87.5">C</text>
<text x="14.3" y="132.1">B</text>
<text x="280.1" y="132.1">B</text>
<text x="90.3" y="157.9">1</text>
<text x="90.3" y="160.3">2</text>
<text x="14.3" y="176.7">A</text>
<text x="197.3" y="175.5">Title</text>
<text x="280.1" y="176.7">A</text>
<text x="113.8" y="183.7">1</text>
<text x="197.3" y="182.6">Size</text>
<text x="209" y="182.6">Number</text>
<text x="256.1" y="182.6">Revision</text>
<text x="113.8" y="186.1">2</text>
<text x="197.3" y="189.6">Date:</text>
<text x="197.3" y="192">File:</text>
<text x="198.5" y="186.1">A4</text>
<text x="207.9" y="189.6">6-Jan-2012</text>
<text x="207.9" y="192">D:\变频器\tu20111110\日本变频器图纸.ddb</text>
<text x="244.3" y="189.6">Sheet</text>
<text x="244.3" y="192">Drawn By:</text>
<text x="250.9" y="189.6">of</text>
<text x="46.1" y="196.6">1</text>
<text x="113.6" y="196.6">2</text>
<text x="181.1" y="196.6">3</text>
<text x="248.6" y="196.6">4</text>
</g>
<g font-size="2.1" fill="#000080">
<text x="163" y="29.9">C4</text>
<text x="151.2" y="34.6">D5</text>
<text x="177.3" y="31.5">R11</text>
<text x="177.3" y="35.3">3.9K</text>
<text x="22.1" y="39.3">15CN</text>
<text x="135" y="41.4">D16</text>
<text x="142.1" y="36.9">T1</text>
<text x="151.2" y="41.7">F681</text>
<text x="163" y="36.9">220u/35V</text>
<text x="170" y="39.3">D9</text>
<text x="182" y="40.9">R18</text>
<text x="198.5" y="40.9">R19</text>
<text x="210.2" y="40.9">R20</text>
<text x="43.3" y="46.1">C32</text>
<text x="52.2" y="47">180K</text>
<text x="52.9" y="43.3">R27</text>
<text x="62.1" y="43.3">R26</text>
<text x="62.1" y="47">180K</text>
<text x="73.8" y="43.3">R25</text>
<text x="73.8" y="47">180K</text>
<text x="85.6" y="43.3">R24</text>
<text x="85.6" y="47">180K</text>
<text x="97.4" y="43.3">R22</text>
<text x="97.4" y="47">180K</text>
<text x="118.5" y="43.3">R28</text>
<text x="118.5" y="47">15K/2W</text>
<text x="135" y="43.8">DIODE</text>
<text x="165.4" y="46.3">D6</text>
<text x="170" y="46.3">L48n</text>
<text x="182" y="44.7">100R</text>
<text x="193.5" y="46.3">C11</text>
<text x="198.5" y="44.7">5.6K</text>
<text x="210.2" y="44.7">82K</text>
<text x="221.7" y="46.3">C12</text>
<text x="36" y="53.4">C31</text>
<text x="43.3" y="48.4">472/2KV</text>
<text x="120.6" y="53.4">103/2KV</text>
<text x="123" y="51.1">C13</text>
<text x="165.4" y="53.4">DIODE</text>
<text x="193.5" y="53.4">CAP</text>
<text x="221.7" y="53.4">CAP</text>
<text x="107.4" y="55.7">R21</text>
<text x="107.4" y="58.1">180K</text>
<text x="236.1" y="57.8">C6</text>
<text x="257.3" y="57.8">C9</text>
<text x="36" y="60.5">472/2KV</text>
<text x="37.4" y="64.9">FU1</text>
<text x="175.7" y="65.1">R12</text>
<text x="231.4" y="60.2">2700u/6.3V</text>
<text x="257.3" y="60.2">2700u/6.3V</text>
<text x="35.1" y="67.2">1A/500V</text>
<text x="151.2" y="69.8">D7</text>
<text x="163.2" y="67.2">C5</text>
<text x="163.2" y="69.6">330u/25V</text>
<text x="175.7" y="67.5">1.5K</text>
<text x="104.1" y="76.9">224/63V</text>
<text x="106.5" y="74.5">C7</text>
<text x="127.9" y="76.6">D14</text>
<text x="151.2" y="76.9">L48n</text>
<text x="163" y="76.9">C8</text>
<text x="22.8" y="79.2">R8</text>
<text x="22.8" y="81.5">5.1K</text>
<text x="26.6" y="83.9">C4</text>
<text x="47.8" y="78.1">PS2</text>
<text x="69.8" y="79.2">R5</text>
<text x="69.8" y="81.5">2.2K</text>
<text x="90.3" y="81.3">C10</text>
<text x="90.3" y="83.7">333</text>
<text x="102" y="81.5">Q2</text>
<text x="102" y="83.9">OK88</text>
<text x="118.5" y="79">D15</text>
<text x="118.5" y="81.3">U9</text>
<text x="127.9" y="79">U9</text>
<text x="130.3" y="83.9">Q1</text>
<text x="151.2" y="81.5">D11</text>
<text x="163" y="83.9">330u/25V</text>
<text x="177.3" y="78.5">R16</text>
<text x="177.3" y="82.3">1.5K</text>
<text x="36.9" y="88.6">R9</text>
<text x="47.8" y="87.5">PC817</text>
<text x="62.8" y="88.6">R4</text>
<text x="112.2" y="86.3">R14</text>
<text x="112.2" y="88.6">160R/3W</text>
<text x="127.9" y="86.3">QM5HL-24</text>
<text x="151.2" y="88.6">L48n</text>
<text x="22.8" y="95.7">R7</text>
<text x="26.6" y="90.9">155</text>
<text x="36.9" y="90.9">1K</text>
<text x="48.7" y="93.3">R6</text>
<text x="48.7" y="95.7">33R</text>
<text x="62.8" y="90.9">33R</text>
<text x="85.6" y="95.4">D3</text>
<text x="163.2" y="93.1">D8</text>
<text x="167.9" y="93.1">F681</text>
<text x="179.7" y="93.1">C14</text>
<text x="179.7" y="95.4">330u/35V</text>
<text x="194.5" y="93.3">R31</text>
<text x="194.5" y="95.7">3.9K</text>
<text x="22.8" y="98">5.1K</text>
<text x="33.6" y="100.1">U1</text>
<text x="83.2" y="97.8">DIODE</text>
<text x="163" y="100.3">D28 F681</text>
<text x="32.4" y="102.5">TL431</text>
<text x="52.7" y="104.8">DIODE</text>
<text x="55" y="102.5">D2</text>
<text x="64.4" y="107.2">D4</text>
<text x="130" y="102.7">D18</text>
<text x="148.8" y="102.7">D10</text>
<text x="62.1" y="109.5">DIODE</text>
<text x="113.8" y="111.9">22u/35V</text>
<text x="116.2" y="109.5">C36</text>
<text x="130" y="109.7">F681</text>
<text x="148.8" y="109.7">L48n</text>
<text x="167.6" y="109.7">C15</text>
<text x="167.6" y="112.1">330u/35V</text>
<text x="180.3" y="109.7">R32</text>
<text x="180.3" y="112.1">1.5K</text>
<text x="192.1" y="109.7">R33</text>
<text x="192.1" y="112.1">1.5K</text>
<text x="130" y="119.1">D20</text>
<text x="151.2" y="119.1">D13</text>
<text x="116.2" y="125.9">C34</text>
<text x="167.9" y="125.9">C16</text>
<text x="113.8" y="128.3">22u/35V</text>
<text x="130" y="126.2">F681</text>
<text x="151.2" y="126.2">L48n</text>
<text x="167.9" y="128.3">330u/35V</text>
<text x="180.3" y="126.2">R34</text>
<text x="180.3" y="128.5">1K</text>
<text x="130" y="135.6">D19</text>
<text x="151.2" y="135.6">D17</text>
<text x="116.2" y="142.4">C24</text>
<text x="130" y="142.6">F681</text>
<text x="151.2" y="142.6">F681</text>
<text x="167.9" y="142.4">C30</text>
<text x="40.9" y="149.7">Q3</text>
<text x="113.8" y="144.7">56u/35V</text>
<text x="167.9" y="144.7">22u/35V</text>
<text x="40.9" y="152">PNP</text>
<text x="73.8" y="154.1">1800u/400V</text>
<text x="88" y="154.4">13CN</text>
<text x="142.1" y="154.4">CPT020015</text>
<text x="51.1" y="159.1">R42</text>
<text x="51.1" y="161.4">5.1K</text>
<text x="102.8" y="161.4">R23</text>
<text x="121.6" y="161.4">R38</text>
<text x="33.9" y="163.1">R43</text>
<text x="33.9" y="166.8">300R</text>
<text x="73.8" y="163.5">1800u/400V</text>
<text x="102.8" y="163.8">27K/3W</text>
<text x="121.6" y="163.8">27K/3W</text>
<text x="43.9" y="168.5">R41</text>
<text x="43.9" y="170.8">20R</text>
<text x="102.8" y="173.2">R44</text>
<text x="121.6" y="173.2">R59</text>
<text x="102.8" y="175.5">27K/3W</text>
<text x="121.6" y="175.5">27K/3W</text>
<text x="130" y="178.1">ZD4</text>
<text x="45.4" y="180">ZD2</text>
<text x="45.4" y="182.3">3.6V</text>
<text x="111.5" y="180.2">14CN</text>
<text x="130" y="184.7">6.2V</text>
<text x="264.3" y="192">李和明</text>
</g>
<g font-size="2.1" fill="#800000">
<text x="27.5" y="38.1">P</text>
<text x="238.9" y="38.1">+24V</text>
<text x="238.9" y="42.8">Us</text>
<text x="27.3" y="56.9">N</text>
<text x="271.9" y="54.5">+5V</text>
<text x="220.1" y="73.3">+15V</text>
<text x="220.1" y="85.1">-15V</text>
<text x="220.1" y="89.8">24P</text>
<text x="220.1" y="101.5">24G</text>
<text x="92.9" y="106.2">VV+</text>
<text x="220.1" y="106.2">+20V</text>
<text x="43.8" y="108.6">+5V</text>
<text x="93.6" y="118">VV-</text>
<text x="220.1" y="118">20G</text>
<text x="92.5" y="122.7">VW+</text>
<text x="220.1" y="122.7">+12V</text>
<text x="92.9" y="134.4">VW-</text>
<text x="220.1" y="134.4">12G</text>
<text x="94.3" y="139.1">V+</text>
<text x="220.1" y="139.1">VU+</text>
<text x="71" y="145">P</text>
<text x="25.1" y="155.5">+5V</text>
<text x="53.2" y="155.5">Vcc</text>
<text x="94.7" y="150.9">V-</text>
<text x="220.1" y="150.9">VU-</text>
<text x="101.6" y="184.9">P</text>
</g>
</svg>
